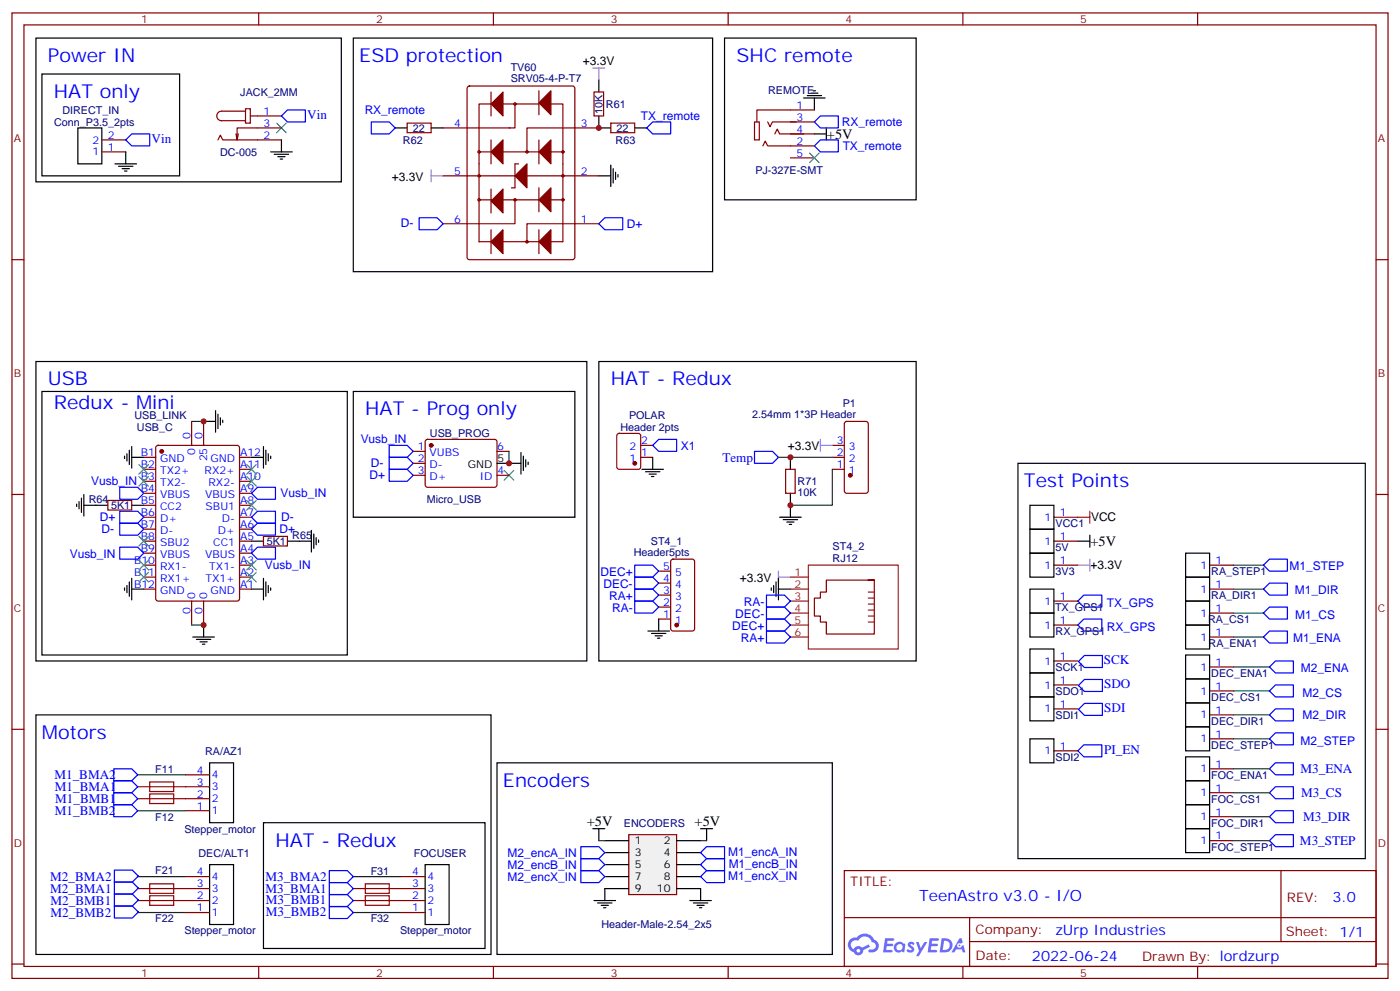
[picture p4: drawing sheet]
<svg xmlns="http://www.w3.org/2000/svg" width="412mm" height="292mm" viewBox="0 0 412 292" stroke-linecap="round" stroke-linejoin="round" font-family="sans-serif">
<g fill="none" stroke="#870000" stroke-width=".35">
<path d="M3.5 3.8h405.4v284.3h-405.4zM7.1 7.3h398.2v277.3h-398.2zM76.2 3.8v3.5M145.3 3.8v3.5M214.5 3.8v3.5M283.6 3.8v3.5M352.8 3.8v3.5M3.5 76.5h3.6M405.3 76.5h3.6M3.5 145.6h3.6M405.3 145.6h3.6M3.5 214.8h3.6"/>
<path d="M405.3 214.8h3.6M248.7 256.4h156.6v28.2h-156.6zM377.3 256.4v20.9M248.7 270.2h156.5M285.6 277.3h119.6M285.6 270.2v14.2M3.5 283.9h3.6M76.2 284.6v3.5M145.3 284.6v3.5M214.5 284.6v3.5M283.6 284.6v3.5M352.8 284.6v3.5"/>
<path d="M405.3 283.9h3.6"/>
</g>
<g fill="#5487ff">
<path d="M267.7 277.6a1.22 1.22 0 0 1 1.7 .2l-.4 .6a.47 .47 0 0 0-.3-.4 .47 .47 0 0 0-.5 .2l.1 .2a1.14 1.14 0 0 1 .8 1.8 1.14 1.14 0 0 1-1.9 0l-.2-.2 .5-.6 .7 .5a.29 .29 0 0 0 .3-.3 .29 .29 0 0 0-.2-.3 1.04 1.04 0 0 1-.6-1.7z"/>
<path d="M260.7 276.3h2.4l.3 .2-.2 .5-1.8 .1-.1 .8h1.5l.3 .4-.3 .4h-1.6l-.2 1.1h1.7l.2 .3-.2 .3-2.6 .1z"/>
<path d="M273.8 276.3h2.4l.3 .2-.1 .5-1.8 .1-.2 .8h1.6l.3 .4-.4 .4h-1.6l-.1 1.1h1.7l.2 .3-.2 .3-2.6 .1z"/>
<path d="M282.6 276.3h.7l.3 1.3-.6 .3a.69 .69 0 0 0-1 .3 .69 .69 0 0 0 .4 .9 .69 .69 0 0 0 .9-.6l.5-.2 .6 2.2h-.8l-.2-.9h-1.8l-.5 .9h-.8z"/>
<path d="M269.8 277.4h.8l.6 1.8 1.1-1.8h.9l-2.6 4.2h-.8l.9-1.5z"/>
<path d="M277.4 276.3l-.6 4.2h1.3a2.11 2.11 0 0 0 2.5-2.1 2.11 2.11 0 0 0-2.5-2.1zM278.1 277.1a1.39 1.39 0 0 1 1.7 1.4 1.39 1.39 0 0 1-1.8 1.3h-.3z"/>
<path d="M263.7 277.9a1.54 1.54 0 0 0-.1 2.2 1.54 1.54 0 0 0 2.2 .1l.6 .3 .3-2.3-.2-.3h-.4a1.49 1.49 0 0 0-2.4 0zM264 278.9a.94 .94 0 0 1 1.8 0 .94 .94 0 0 1-1.8 0z"/>
<path d="M250.4 276.7a2.18 2.18 0 0 0 1.1 3.7 1.44 1.44 0 0 0 1.6 .9 1.44 1.44 0 0 0 1.2-1.4l2-1.1-.5-.7-1.9 1a1.47 1.47 0 0 0-2.4 .4 1.39 1.39 0 0 1-.7-1.9 1.39 1.39 0 0 1 2-.5 2.12 2.12 0 0 1 2.2-1.3 2.12 2.12 0 0 1 1.9 1.7 1.14 1.14 0 0 1 1.1 1.4 1.14 1.14 0 0 1-1.7 .7 .43 .43 0 0 0-.5 .4 .43 .43 0 0 0 .4 .5 1.98 1.98 0 0 0 2.5-1.2 1.98 1.98 0 0 0-1.2-2.6 3.1 3.1 0 0 0-5.3-.6l-.9 .1zM252.3 280a.55 .55 0 0 1 1.1 0 .55 .55 0 0 1-1.1 0z"/>
<circle cx="282.6" cy="278.4" r=".26"/>
</g>
<path d="M81.5 36.3l2.8 2.8M84.3 36.3l-2.8 2.8" fill="none" stroke="#3c3" stroke-width=".35"/>
<g fill="none" stroke="#870000" stroke-width=".35">
<path d="M70.2 39.4l-.4 1.8M72.3 32h1.4v4.3h-1.4zM72.3 32.7h-7a1.41 1.41 0 0 0-1.4 1.4 1.41 1.41 0 0 0 1.4 1.5h7M73.7 34.1h9.2M82.9 37.7h-13.1v3.5l-.3-1.8M30 41.2h7M30 44.7h7M64.2 41.2l.7-1.4 .7 1.4h17.3M40.6 235.2h21.1M40.6 231.7h21.1M54.7 238.8h7M54.7 228.2h7"/>
<path d="M54.7 258.2h7M118.2 258.2h7M40.6 265.2h21.1M40.6 261.7h21.1M54.7 268.7h7M104.1 265.2h21.1M104.1 261.7h21.1M118.2 268.7h7"/>
</g>
<path d="M22.9 37.7h7.1v10.6h-7.1zM61.7 224.6h7.1v17.7h-7.1zM61.7 254.6h7.1v17.7h-7.1zM125.2 254.6h7.1v17.7h-7.1z" fill="none" stroke="#000" stroke-width=".35"/>
<path d="M44.1 233.8h7.1v2.8h-7.1zM44.1 230.3h7.1v2.8h-7.1zM44.1 263.8h7.1v2.8h-7.1zM44.1 260.3h7.1v2.8h-7.1zM107.6 263.8h7.1v2.8h-7.1zM107.6 260.3h7.1v2.8h-7.1z" fill="none" stroke="#a10000" stroke-width=".35"/>
<path d="M40.6 228.2h14.1M40.6 238.8h14.1M40.6 258.2h14.1M104.1 258.2h14.1M40.6 268.7h14.1M104.1 268.7h14.1" fill="none" stroke="#008700" stroke-width=".35"/>
<path d="M33.5 237h5.3l1.8 1.8-1.8 1.7h-5.3zM33.5 233.5h5.3l1.8 1.7-1.8 1.8h-5.3zM33.5 229.9h5.3l1.8 1.8-1.8 1.8h-5.3zM33.5 226.4h5.3l1.8 1.8-1.8 1.7h-5.3zM33.7 259.8h5.3l1.7 1.7-1.7 1.8h-5.3zM33.7 256.2h5.3l1.7 1.8-1.7 1.8h-5.3zM97 259.9h5.3l1.8 1.8-1.8 1.8h-5.3zM97 256.4h5.3l1.8 1.8-1.8 1.7h-5.3zM33.7 266.8h5.3l1.7 1.8-1.7 1.8h-5.3zM33.7 263.3h5.3l1.7 1.8-1.7 1.7h-5.3zM97 267h5.3l1.8 1.7-1.8 1.8h-5.3zM97 263.5h5.3l1.8 1.7-1.8 1.8h-5.3z" fill="none" stroke="#00f" stroke-width=".35"/>
<path d="M185.2 245.8h14.1v17.7h-14.1z" fill="#f0f0f0" stroke="#870000" stroke-width=".35"/>
<g fill="none" stroke="#000" stroke-width=".35">
<path d="M104.1 11.2h105.8v68.8h-105.8zM176.4 23.6v3.5M176.4 34.1v3.6M239.9 39.4h3.5M243.4 37.7v3.5M33.9 48.3h6.3M34.9 49h4.3M36 49.7h2.1M36.7 50.4h.7M37 44.7v3.6M79.7 44.7h6.4M80.8 45.4h4.2"/>
<path d="M81.8 46.1h2.2M82.5 46.8h.8M82.9 41.2v3.5M176.4 51.8h3.5M179.9 48.6v6.4M180.6 49.7v4.2M181.3 50.7v2.1M182 51.4v.7M146.4 136.5h7.1M153.5 133.3v6.3M154.2 134.3v4.3M154.9 135.4v2.1"/>
<path d="M155.6 136.1v.7M189.1 138.2h6.3M190.1 138.9h4.3M191.2 139.6h2.1M192.3 134.7v3.5M191.9 140.3h.7M174.6 244.1h3.6M176.4 244.1v3.5M178.2 247.6h7M178.2 254.6h7M178.2 258.2h7M178.2 251.1h7"/>
<path d="M199.3 247.6h7.1M199.3 254.6h7.1M199.3 258.2h7.1M199.3 251.1h7.1M206.4 244.1h3.5M208.1 244.1v3.5M175 265.2h6.3M176 265.9h4.3M177.1 266.6h2.1M177.8 267.3h.7M185.2 261.7h-7v3.5M199.3 261.7h7.1v3.5"/>
<path d="M203.2 265.2h6.3M204.3 265.9h4.2M205.3 266.6h2.1M206 267.3h.7"/>
</g>
<g fill="none" stroke="#00f" stroke-width=".35">
<path d="M82.9 34.1l1.8-1.7h5.3v3.5h-5.3zM37 41.2l1.8-1.8h5.3v3.6h-5.3zM123.5 64.1h5.3l1.7 1.8-1.7 1.8h-5.3zM178.2 64.1h5.2v3.6h-5.2l-1.8-1.8zM114.7 134.7h5.2l1.8 1.8-1.8 1.7h-5.2zM114.7 138.2h5.2l1.8 1.8-1.8 1.7h-5.2zM114.7 131.2h5.2l1.8 1.7-1.8 1.8h-5.2zM192.3 131.2l1.7-1.8h5.3v3.5h-5.3zM171.1 249.3h5.3l1.8 1.8-1.8 1.8h-5.3zM171.1 252.9h5.3l1.8 1.7-1.8 1.8h-5.3zM171.1 256.4h5.3l1.8 1.8-1.8 1.7h-5.3zM208.1 249.3h5.3v3.6h-5.3l-1.7-1.8z"/>
<path d="M208.1 252.9h5.3v3.5h-5.3l-1.7-1.8zM208.1 256.4h5.3v3.5h-5.3l-1.7-1.7z"/>
</g>
<path d="M149.9 132.9v3.6M176.4 247.6h1.8M206.4 247.6h1.7" fill="none" stroke="#008700" stroke-width=".35"/>
<path d="M148.5 138.6l2.8 2.8M151.3 138.6l-2.8 2.8" fill="none" stroke="#3c3" stroke-width=".35"/>
<path d="M175 27.1h2.8v7h-2.8zM121.7 132.9h3.5M121.7 136.5h3.5M121.7 140h3.5M125.5 129.6l.4-.2 20.1 .1 .4 .6-.1 13-.6 .4-20-.1-.5-.6v-12.7zM146.4 132.9h3.5M146.4 140h3.5M181.9 127.8l.5-.2h5.6l.7 .5v9.4l-.4 .7h-5.9l-.7-.4v-9.5zM188.7 134.7h3.6M188.7 131.2h3.6" fill="none" stroke="#870000" stroke-width=".35"/>
<g fill="#870000" stroke="#870000" stroke-width=".35">
<circle cx="127" cy="131.2" r=".53"/>
<circle cx="187" cy="136.5" r=".53"/>
</g>
<path d="M174.6 20h3.6M176.4 20v3.6M127 51.8h3.5M127 50v3.6" fill="none" stroke="#f0f" stroke-width=".35"/>
<path d="M137.8 25.5l.5-.2h30.3l.7 .5v50l-.4 .6-30.6 .1-.7-.5v-50z" fill="#fff" stroke="#870000" stroke-width=".35"/>
<g fill="none" stroke="#870000" stroke-width=".35">
<path d="M130.5 37.7h7.1M169.3 37.7h7.1M130.5 51.8h7.1M141.1 48.3v22.9h24.7v-22.9M141.1 58.8h24.7M144.6 55.7v7M151.7 58.8v7.1h-21.2M152.8 48.3h-1.1v7h-1.1M158.7 55.3v7.1M169.3 51.8h7.1M144.6 67.7v7M158.7 67.7v7"/>
<path d="M176.4 65.9h-21.2v5.3"/>
</g>
<g fill="#870000" stroke="#870000" stroke-width=".35">
<path d="M158.7 71.2l3.6-3.5v7z"/>
<path d="M148.2 67.7v7l-3.6-3.5z"/>
<path d="M151.7 51.8l3.5-3.5v7z"/>
<path d="M144.6 59.2l3.6-3.5v7z"/>
<path d="M158.7 58.8l3.6-3.5v7.1z"/>
</g>
<circle cx="149.9" cy="37.7" r=".18" fill="#870000"/>
<path d="M141.1 51.8h10.6M155.2 51.8h14.1" fill="none" stroke="#870000" stroke-width=".35"/>
<g fill="#870000">
<circle cx="154.9" cy="71.2" r=".18"/>
<circle cx="151.3" cy="58.8" r=".18"/>
</g>
<g fill="#870000" stroke="#870000" stroke-width=".35">
<path d="M158.7 44.7l3.6-3.5v7.1z"/>
<path d="M144.6 44.7l3.6-3.5v7.1z"/>
<path d="M144.6 30.6l3.6-3.5v7z"/>
<path d="M158.7 30.3l3.6-3.6v7.1z"/>
<circle cx="47.6" cy="132.9" r=".53"/>
<circle cx="199.3" cy="184.1" r=".53"/>
<circle cx="250.5" cy="140" r=".53"/>
</g>
<g fill="none" stroke="#870000" stroke-width=".35">
<path d="M119.9 36.3h7.1v2.8h-7.1zM144.6 30.6h-3.5v14.1M144.6 27.1v7M148.2 30.6h10.5M151.7 30.6v7.1h-14.1M158.7 26.7v7.1M162.3 30.6h3.5v14.1M169.3 37.7h-14.1v7M179.9 36.3h7.1v2.8h-7.1zM222.2 35.9h1.5v5.3h-1.5zM226.1 35.9l.7 1.4 .7-1.4h7.1M228.2 39.4l.8-1.4 .7 1.4h7"/>
<path d="M232.8 35.9h7.1M232.8 39.4h7.1M239.9 32.4h-16.9v3.5M137.6 51.8h3.5M144.6 44.7h-3.5v3.6M144.6 41.2v7.1M148.2 44.7h10.5M158.7 41.2v7.1M162.3 44.7h3.5v3.6M224.7 43l.7-1.4 .7 1.4h13.8M232.8 46.5h7.1M42.3 134.7h3.6"/>
<path d="M42.3 138.2h3.6M46.1 131.4l.5-.2h23.2l.7 .4 .1 44.7-.5 .7h-23.5l-.7-.4v-44.7zM56.4 124.1v7.1M60 124.1v7.1M70.6 134.7h3.5M70.6 138.2h3.5M231.4 138.2h2.8v7.1h-2.8zM245.2 134.7h3.5M245.2 138.2h3.5M245.2 131.2h3.5M248.9 124.3l.5-.2h5.7l.6 .4 .1 20.1-.5 .6-5.9 .1-.6-.5-.1-20zM31.7 147.4h7.1v2.8h-7.1z"/>
<path d="M42.3 141.7h3.6M42.3 145.3h3.6M42.3 148.8h3.6M42.3 152.3h3.6M42.3 155.9h3.6M42.3 159.4h3.6M70.6 141.7h3.5M70.6 145.3h3.5M70.6 148.8h3.5M70.6 152.3h3.5M70.6 155.9h3.5M70.6 159.4h3.5"/>
<path d="M77.6 158h7.1v2.8h-7.1zM310.4 152.3h7.1M310.4 159.4h7.1M42.3 162.9h3.6M42.3 166.4h3.6M42.3 170h3.6M42.3 173.5h3.6M56.4 177v7.1M60 177v7.1M70.6 162.9h3.5M70.6 166.4h3.5M70.6 170h3.5"/>
<path d="M70.6 173.5h3.5M194 178.8h3.6M194 175.3h3.6M194 171.7h3.6M194 168.2h3.6M197.8 164.9l.5-.2h5.6l.7 .4v20l-.5 .7h-5.8l-.7-.4v-20zM255.8 170.9h1.7h-14.1v3.5h-1.7v1.7h-1.8v5.3h1.8v1.8h1.7v3.5h14.1v-15.8M310.4 166.4h7.1M310.4 177h7.1M356.3 166.4h7.1M356.3 173.5h7.1M194 182.3h3.6"/>
<path d="M310.4 184.1h7.1M310.4 194.7h7.1M356.3 187.6h7.1M356.3 180.6h7.1M356.3 196.4h7.1M310.4 208.8h7.1M310.4 201.7h7.1M356.3 217.6h7.1M356.3 210.5h7.1M356.3 203.5h7.1M310.4 221.1h7.1M356.3 226.4h7.1"/>
<path d="M356.3 233.5h7.1M356.3 240.5h7.1M356.3 247.6h7.1"/>
<circle cx="151.7" cy="30.6" r=".35"/>
<circle cx="141.1" cy="58.8" r=".35"/>
<circle cx="141.1" cy="44.7" r=".35"/>
<circle cx="141.1" cy="51.8" r=".35"/>
<circle cx="151.7" cy="58.8" r=".35"/>
<circle cx="155.2" cy="44.7" r=".35"/>
<circle cx="165.8" cy="51.8" r=".35"/>
<circle cx="165.8" cy="44.7" r=".35"/>
<circle cx="165.8" cy="58.8" r=".35"/>
<circle cx="155.2" cy="71.2" r=".35"/>
</g>
<g fill="none" stroke="#00f" stroke-width=".35">
<path d="M109.4 35.9h5.3l1.7 1.8-1.7 1.7h-5.3zM192.3 35.9h5.3v3.5h-5.3l-1.8-1.7zM239.9 35.9l1.8-1.8h5.2v3.6h-5.2zM239.9 43l1.8-1.8h5.2v3.5h-5.2zM222.2 132.9h5.3l1.8 1.8-1.8 1.8h-5.3zM35.3 154.1h5.3l1.7 1.8-1.7 1.7h-5.3zM35.3 150.6h5.3l1.7 1.7-1.7 1.8h-5.3zM35.3 143.5h5.3l1.7 1.8-1.7 1.7h-5.3zM74.1 145.3l1.7-1.8h5.3v3.5h-5.3zM74.1 152.3l1.7-1.7h5.3v3.5h-5.3zM75.8 154.1h5.3v3.5h-5.3l-1.7-1.7zM35.3 161.1h5.3l1.7 1.8-1.7 1.8h-5.3z"/>
<path d="M74.1 162.9l1.7-1.8h5.3v3.6h-5.3zM187 177h5.3l1.7 1.8-1.7 1.8h-5.3zM187 173.5h5.3l1.7 1.8-1.7 1.7h-5.3zM187 170h5.3l1.7 1.7-1.7 1.8h-5.3zM187 166.4h5.3l1.7 1.8-1.7 1.8h-5.3zM225.8 175.3h5.3l1.7 1.7-1.7 1.8h-5.3zM225.8 178.8h5.3l1.7 1.8-1.7 1.7h-5.3zM319.3 175.3h5.3v3.5h-5.3l-1.8-1.8zM372.2 173.5l1.7-1.8h5.3v3.6h-5.3zM373.9 164.7h5.3v3.5h-5.3l-1.7-1.8zM225.8 185.8h5.3l1.7 1.8-1.7 1.8h-5.3zM225.8 182.3h5.3l1.7 1.8-1.7 1.7h-5.3z"/>
<path d="M319.3 182.3h5.3v3.5h-5.3l-1.8-1.7zM319.4 193.1h5.3v3.5h-5.3l-1.7-1.8zM372.2 180.6l1.7-1.8h5.3v3.5h-5.3zM372.2 187.6l1.7-1.8h5.3v3.6h-5.3zM373.9 196.4l1.8-1.7h5.3v3.5h-5.3zM317.7 208.9l1.7-1.7h5.3v3.5h-5.3zM317.7 201.9l1.7-1.8h5.3v3.5h-5.3zM373.9 203.5l1.8-1.8h5.3v3.5h-5.3zM373.9 210.5l1.8-1.7h5.3v3.5h-5.3zM373.9 217.6l1.8-1.8h5.3v3.6h-5.3zM317.5 221.1l1.8-1.7h5.3v3.5h-5.3zM373.9 226.4l1.8-1.8h5.3v3.6h-5.3z"/>
<path d="M373.9 233.5l1.8-1.8h5.3v3.5h-5.3zM373.9 240.5l1.8-1.7h5.3v3.5h-5.3zM373.9 247.6l1.8-1.8h5.3v3.5h-5.3z"/>
</g>
<g fill="none" stroke="#000" stroke-width=".35">
<path d="M10.6 11.2h89.9v42.4h-89.9zM213.4 11.2h56.5v47.6h-56.5zM12.3 21.8h40.6v30h-40.6zM116.4 37.7h3.5M127 37.7h3.5M176.4 37.7h3.5M187 37.7h3.5M236.7 28.9h6.4M237.8 28.2h4.2M238.8 27.4h2.1M239.5 26.7h.7M239.9 28.9v3.5"/>
<path d="M10.6 106.5h162.3v88.2h-162.3zM12.3 115.3h90v77.6h-90zM104.1 115.3h65.2v37h-65.2zM176.4 106.5h93.5v88.2h-93.5zM36.7 134.3v.7M37.4 133.6v2.1M38.1 132.6v4.2M38.8 134.7h3.5M38.8 131.5v6.4M60 124.1h3.5M63.5 120.9v6.4M64.2 122v4.2"/>
<path d="M64.9 123v2.2M65.6 123.8v.7M74.1 134.7h3.5M77.6 131.5v6.4M78.3 132.6v4.2M79 133.6v2.1M79.7 134.3v.7M232.8 134.7v3.5M299.9 136.5h102.3v116.4h-102.3zM22.6 148.4v.8M23.3 147.7v2.2M24 146.7v4.2"/>
<path d="M24.7 148.8h7M24.7 145.6v6.4M38.8 148.8h3.5M74.1 159.4h3.5M84.7 159.4h7M91.7 156.2v6.4M92.4 157.3v4.2M93.1 158.3v2.1M93.8 159v.7M229.7 152.3h6.3M230.7 153h4.2M231.8 153.7h2.1"/>
<path d="M232.5 154.4h.7M232.8 145.3v7M303.4 148.8h7v7.1h-7zM303.4 155.9h7v7h-7zM317.5 159.4h3.5M321 157.6v3.5M36.7 173.1v.7M37.4 172.4v2.2M38.1 171.4v4.2M38.8 170.3v6.4M38.8 173.5h3.5M74.1 173.5h3.5"/>
<path d="M77.6 170.3v6.4M78.3 171.4v4.2M79 172.4v2.2M79.7 173.1v.7M227.2 173.1v.7M227.9 172.4v2.2M228.6 171.4v4.2M229.3 173.5h3.5M229.3 170.3v6.4M303.4 162.9h7v7.1h-7zM303.4 173.5h7v7.1h-7zM349.2 177h7.1v7.1h-7.1z"/>
<path d="M349.2 170h7.1v7h-7.1zM349.2 162.9h7.1v7.1h-7.1zM56.8 187.6h6.3M57.9 188.3h4.2M58.9 189h2.1M59.6 189.7h.7M60 184.1v3.5M190.9 185.8h6.3M191.9 186.5h4.2M193 187.3h2.1M193.7 188h.7M194 182.3v3.5"/>
<path d="M303.4 180.6h7v7h-7zM303.4 198.2h7v7h-7zM303.4 191.1h7v7.1h-7zM349.2 184.1h7.1v7h-7.1zM349.2 200h7.1v7h-7.1zM349.2 192.9h7.1v7.1h-7.1zM10.6 210.5h134v70.6h-134zM303.4 205.2h7v7.1h-7zM303.4 217.6h7v7h-7zM349.2 214.1h7.1v7h-7.1zM349.2 207h7.1v7.1h-7.1zM146.4 224.6h98.8v56.5h-98.8z"/>
<path d="M349.2 222.9h7.1v7h-7.1zM349.2 229.9h7.1v7.1h-7.1zM349.2 237h7.1v7.1h-7.1zM77.6 242.3h65.3v37h-65.3zM349.2 244.1h7.1v7h-7.1z"/>
</g>
<g fill="none" stroke="#3c3" stroke-width=".35">
<path d="M238.5 45.1l2.8 2.8M241.3 45.1l-2.8 2.8M40.9 136.8l2.8 2.8M43.7 136.8l-2.8 2.8M72.7 136.8l2.8 2.8M75.5 136.8l-2.8 2.8M40.9 158l2.8 2.8M40.9 140.3l2.8 2.9M43.7 158l-2.8 2.8M43.7 140.3l-2.8 2.9M72.7 140.3l2.8 2.9M72.7 147.4l2.8 2.8"/>
<path d="M75.5 140.3l-2.8 2.9M75.5 147.4l-2.8 2.8M40.9 168.6l2.8 2.8M40.9 165l2.8 2.9M43.7 168.6l-2.8 2.8M43.7 165l-2.8 2.9M72.7 165l2.8 2.9M72.7 168.6l2.8 2.8M75.5 165l-2.8 2.9M75.5 168.6l-2.8 2.8"/>
</g>
<g fill="none" stroke="#008700" stroke-width=".35">
<path d="M56.4 124.1h3.6M229.3 134.7h15.9M245.2 138.2v10.6h-12.4M363.4 173.5h8.8M363.4 166.4h8.8M56.4 184.1h3.6M363.4 196.4h10.5M363.4 187.6h8.8M363.4 180.6h8.8M363.4 217.6h10.5M363.4 210.5h10.5M363.4 203.5h10.5"/>
<path d="M363.4 226.4h10.5M363.4 233.5h10.5M363.4 240.5h10.5M363.4 247.6h10.5"/>
</g>
<path d="M241.7 131.2h3.5M241.7 129.4v3.5M229.3 170h3.5M229.3 168.2v3.5M317.5 166.4h3.5M321 164.7v3.5" fill="none" stroke="#f0f" stroke-width=".35"/>
<path d="M317.5 152.3h3.5M321 150.6v3.5" fill="none" stroke="#f00" stroke-width=".35"/>
<g fill="none" stroke="#8c2424" stroke-width=".35">
<path d="M232.8 170h5.3M232.8 173.5h5.3M232.8 177h5.3M238.1 166.4h26.5v24.7h-26.5zM255.8 176.1h1.7M255.8 177.9h1.7M255.8 179.7h1.7M255.8 174.4h1.7M232.8 180.6h5.3M232.8 184.1h5.3M232.8 187.6h5.3M255.8 181.4h1.7"/>
<path d="M255.8 183.2h1.7"/>
</g>
<g fill="#c00">
<circle cx="149.9" cy="136.5" r=".88"/>
<circle cx="60" cy="184.1" r=".88"/>
<circle cx="60" cy="124.1" r=".88"/>
<circle cx="232.8" cy="134.7" r=".88"/>
<circle cx="232.8" cy="148.8" r=".88"/>
<circle cx="176.4" cy="37.7" r=".88"/>
</g>
<g font-size="5.6" fill="#00f">
<text x="14.1" y="18.3">Power IN</text>
<text x="105.8" y="18.3">ESD protection</text>
<text x="217" y="18.3">SHC remote</text>
<text x="15.9" y="28.9">HAT only</text>
<text x="14.1" y="113.5">USB</text>
<text x="179.9" y="113.5">HAT - Redux</text>
<text x="15.9" y="120.6">Redux - Mini</text>
<text x="107.6" y="122.3">HAT - Prog only</text>
<text x="301.6" y="143.5">Test Points</text>
<text x="12.3" y="217.6">Motors</text>
<text x="148.2" y="231.7">Encoders</text>
<text x="81.1" y="249.3">HAT - Redux</text>
</g>
<text font-size="4.6" fill="#00f" x="270.8" y="265.4">TeenAstro v3.0 - I/O</text>
<g font-size="4.2">
<text x="243.6" y="40.9">+5V</text>
<text x="321.2" y="160.8">+5V</text>
<text x="172.9" y="243.3">+5V</text>
<text x="204.6" y="243.3">+5V</text>
</g>
<g font-size="4.2" fill="#00f">
<text x="392.5" y="265.7">3.0</text>
<text x="310.9" y="275.2">zUrp Industries</text>
<text x="304" y="283">2022-06-24</text>
</g>
<g font-size="3.9" fill="#00f">
<text x="90.5" y="35">Vin</text>
<text x="44.6" y="42">Vin</text>
<text x="212.8" y="135.9">Temp</text>
<text x="325.2" y="195.6">SCK</text>
<text x="325.2" y="202.7">SDO</text>
<text x="325.3" y="209.8">SDI</text>
<text x="325.2" y="222">PI_EN</text>
<text x="383.1" y="227.7">M3_ENA</text>
<text x="16" y="229.5">M1_BMA2</text>
<text x="16.2" y="233">M1_BMA1</text>
<text x="16.3" y="236.5">M1_BMB1</text>
<text x="383.3" y="234.7">M3_CS</text>
<text x="16.1" y="240">M1_BMB2</text>
<text x="383.9" y="241.8">M3_DIR</text>
<text x="382.9" y="248.8">M3_STEP</text>
<text x="14.8" y="262.9">M2_BMA1</text>
<text x="14.8" y="259.4">M2_BMA2</text>
<text x="78.2" y="262.9">M3_BMA1</text>
<text x="78.2" y="259.3">M3_BMA2</text>
<text x="14.9" y="270">M2_BMB2</text>
<text x="14.9" y="266.4">M2_BMB1</text>
<text x="78.3" y="269.9">M3_BMB2</text>
<text x="78.3" y="266.4">M3_BMB1</text>
</g>
<g font-size="3.9" fill="#800">
<text x="250.5" y="261">TITLE:</text>
<text x="379.1" y="265.7">REV:</text>
<text x="287.4" y="275.2">Company:</text>
<text x="378.7" y="275.8">Sheet: 1/1</text>
<text x="287.4" y="282.9">Date:</text>
<text x="336.4" y="282.9">Drawn By: lordzurp</text>
</g>
<g font-size="3.5">
<text x="171.7" y="19.1">+3.3V</text>
<text x="115.5" y="53.3">+3.3V</text>
<text x="232" y="132.4">+3.3V</text>
<text x="321.4" y="153.6">VCC</text>
<text x="321.2" y="167.7">+3.3V</text>
<text x="217.9" y="171.4">+3.3V</text>
</g>
<g font-size="3.5" fill="#00f">
<text x="107.4" y="33.7">RX_remote</text>
<text x="188.8" y="35.4">TX_remote</text>
<text x="248" y="37.2">RX_remote</text>
<text x="248.2" y="44.3">TX_remote</text>
<text x="118.1" y="67">D-</text>
<text x="184.7" y="67.3">D+</text>
<text x="106.2" y="130.6">Vusb_IN</text>
<text x="109.3" y="137.6">D-</text>
<text x="200.5" y="132.4">X1</text>
<text x="26.9" y="142.9">Vusb_IN</text>
<text x="108.8" y="141.1">D+</text>
<text x="82.6" y="146.4">Vusb_IN</text>
<text x="29.4" y="153.6">D+</text>
<text x="82.8" y="153.5">D-</text>
<text x="29.9" y="157.1">D-</text>
<text x="82.4" y="157">D+</text>
<text x="20.5" y="164.2">Vusb_IN</text>
<text x="78" y="167.6">Vusb_IN</text>
<text x="379.8" y="167.9">M1_STEP</text>
<text x="176.9" y="169.6">DEC+</text>
<text x="177.7" y="173.1">DEC-</text>
<text x="179.4" y="176.6">RA+</text>
<text x="219.1" y="178.4">RA-</text>
<text x="326" y="178.8">TX_GPS</text>
<text x="381.4" y="174.9">M1_DIR</text>
<text x="180.3" y="180.1">RA-</text>
<text x="215.7" y="185.4">DEC+</text>
<text x="216.5" y="181.9">DEC-</text>
<text x="326" y="185.8">RX_GPS</text>
<text x="381.5" y="182.3">M1_CS</text>
<text x="218.2" y="189">RA+</text>
<text x="380.9" y="189">M1_ENA</text>
<text x="383.2" y="197.8">M2_ENA</text>
<text x="383.6" y="205.3">M2_CS</text>
<text x="383.7" y="211.9">M2_DIR</text>
<text x="383.1" y="219.5">M2_STEP</text>
<text x="149.5" y="252.4">M2_encA_IN</text>
<text x="149.5" y="255.9">M2_encB_IN</text>
<text x="214.5" y="252.1">M1_encA_IN</text>
<text x="214.6" y="255.7">M1_encB_IN</text>
<text x="149.5" y="259.4">M2_encX_IN</text>
<text x="214.5" y="259.2">M1_encX_IN</text>
</g>
<g font-size="3.2" fill="#800">
<text x="41.6" y="6.8">1</text>
<text x="110.8" y="6.8">2</text>
<text x="179.9" y="6.8">3</text>
<text x="249.1" y="6.8">4</text>
<text x="318.2" y="6.8">5</text>
<text x="4.1" y="41.9">A</text>
<text x="405.9" y="41.9">A</text>
<text x="4.1" y="111.1">B</text>
<text x="405.9" y="111.1">B</text>
<text x="4.1" y="180.2">C</text>
<text x="405.9" y="180.2">C</text>
<text x="4.1" y="249.3">D</text>
<text x="405.9" y="249.3">D</text>
<text x="41.6" y="287.6">1</text>
<text x="110.8" y="287.6">2</text>
<text x="179.9" y="287.6">3</text>
<text x="249.1" y="287.6">4</text>
<text x="318.2" y="287.6">5</text>
</g>
<g font-size="3.2" fill="#000080">
<text x="150.4" y="21">TV60</text>
<text x="70.8" y="28.2">JACK_2MM</text>
<text x="150.4" y="24.3">SRV05-4-P-T7</text>
<text x="226.3" y="27.7">REMOTE</text>
<text x="18.4" y="33.4">DIRECT_IN</text>
<text x="177.5" y="33.6" transform="rotate(-90 177.5 33.6)">10K</text>
<text x="178.5" y="31.8">R61</text>
<text x="16" y="37.1">Conn_P3.5_2pts</text>
<text x="121.6" y="38.8">22</text>
<text x="181.6" y="38.9">22</text>
<text x="64.8" y="45.9">DC-005</text>
<text x="118.7" y="42.4">R62</text>
<text x="181.3" y="42.4">R63</text>
<text x="222.5" y="51.1">PJ-327E-SMT</text>
<text x="248.2" y="119.8">P1</text>
<text x="39.6" y="123.4">USB_LINK</text>
<text x="185.3" y="123.4">POLAR</text>
<text x="221.6" y="123">2.54mm 1*3P Header</text>
<text x="40.3" y="126.9">USB_C</text>
<text x="126.7" y="128.8">USB_PROG</text>
<text x="182.8" y="127">Header 2pts</text>
<text x="235" y="142.9">R71</text>
<text x="26.1" y="148.2">R64</text>
<text x="32.7" y="149.9">5K1</text>
<text x="125.7" y="148.1">Micro_USB</text>
<text x="234.9" y="146.1">10K</text>
<text x="311" y="155.2">VCC1</text>
<text x="78.6" y="160.5">5K1</text>
<text x="86.1" y="158.7">R65</text>
<text x="191.7" y="160.4">ST4_1</text>
<text x="245.3" y="162">ST4_2</text>
<text x="186.7" y="163.6">Header5pts</text>
<text x="245.3" y="165.4">RJ12</text>
<text x="311" y="162.3">5V</text>
<text x="311" y="169.3">3V3</text>
<text x="356.8" y="169.3">RA_STEP1</text>
<text x="310.8" y="179.9">TX_GPS1</text>
<text x="356.8" y="176.4">RA_DIR1</text>
<text x="355.9" y="183.5">RA_CS1</text>
<text x="311" y="187">RX_GPS1</text>
<text x="356" y="190.5">RA_ENA1</text>
<text x="311" y="197.6">SCK1</text>
<text x="356.8" y="199.3">DEC_ENA1</text>
<text x="311" y="204.6">SDO1</text>
<text x="356.8" y="206.4">DEC_CS1</text>
<text x="311" y="211.7">SDI1</text>
<text x="356.8" y="213.4">DEC_DIR1</text>
<text x="356.8" y="220.5">DEC_STEP1</text>
<text x="45.7" y="227.6">F11</text>
<text x="60.4" y="222.3">RA/AZ1</text>
<text x="311" y="224">SDI2</text>
<text x="356.8" y="229.3">FOC_ENA1</text>
<text x="356.8" y="236.4">FOC_CS1</text>
<text x="45.7" y="241.7">F12</text>
<text x="54.3" y="245.2">Stepper_motor</text>
<text x="183.8" y="243.4">ENCODERS</text>
<text x="356.8" y="243.4">FOC_DIR1</text>
<text x="356.8" y="250.5">FOC_STEP1</text>
<text x="45.7" y="257.5">F21</text>
<text x="58.4" y="252.2">DEC/ALT1</text>
<text x="109.2" y="257.5">F31</text>
<text x="121.9" y="252.2">FOCUSER</text>
<text x="45.7" y="271.6">F22</text>
<text x="54.3" y="275.2">Stepper_motor</text>
<text x="109.2" y="271.7">F32</text>
<text x="117.8" y="275.2">Stepper_motor</text>
<text x="177.2" y="273.4">Header-Male-2.54_2x5</text>
</g>
<g font-size="3.2" fill="#00f">
<text x="77.6" y="33.8">1</text>
<text x="234.6" y="32">1</text>
<text x="234.6" y="35.6">3</text>
<text x="31.7" y="40.9">2</text>
<text x="77.6" y="40.9">2</text>
<text x="77.6" y="37.3">3</text>
<text x="133.8" y="37.3">4</text>
<text x="171.1" y="37.3">3</text>
<text x="234.6" y="39.1">4</text>
<text x="27.3" y="45.8">1</text>
<text x="27.3" y="42.3">2</text>
<text x="31.7" y="44.4">1</text>
<text x="234.6" y="46.1">5</text>
<text x="234.6" y="42.6">2</text>
<text x="133.8" y="51.4">5</text>
<text x="171.1" y="51.4">2</text>
<text x="133.8" y="65.5">6</text>
<text x="171.1" y="65.5">1</text>
<text x="56.1" y="129.4" transform="rotate(-90 56.1 129.4)">0</text>
<text x="59.6" y="129.4" transform="rotate(-90 59.6 129.4)">0</text>
<text x="188.9" y="130.8">2</text>
<text x="246.5" y="130.8">3</text>
<text x="41.5" y="134.3">B1</text>
<text x="41.5" y="137.9">B2</text>
<text x="47.2" y="136.1">GND</text>
<text x="57.5" y="133.9" transform="rotate(-90 57.5 133.9)">0</text>
<text x="61" y="135.9" transform="rotate(-90 61 135.9)">25</text>
<text x="62" y="136.1">GND</text>
<text x="70.7" y="137.9">A11</text>
<text x="70.7" y="134.3">A12</text>
<text x="123" y="132.6">1</text>
<text x="123" y="136.1">2</text>
<text x="126.5" y="134.3">VUBS</text>
<text x="126.5" y="137.9">D-</text>
<text x="146.4" y="132.6">6</text>
<text x="185.4" y="136.1">1</text>
<text x="185.4" y="132.6">2</text>
<text x="188.9" y="134.3">1</text>
<text x="246.5" y="137.9">1</text>
<text x="246.5" y="134.3">2</text>
<text x="250" y="136.1">2</text>
<text x="250" y="132.6">3</text>
<text x="41.5" y="141.4">B3</text>
<text x="47.2" y="139.6">TX2+</text>
<text x="47.2" y="143.2">TX2-</text>
<text x="60.3" y="139.6">RX2+</text>
<text x="61.4" y="143.2">RX2-</text>
<text x="70.7" y="141.4">A10</text>
<text x="123" y="139.6">3</text>
<text x="126.5" y="141.4">D+</text>
<text x="141.3" y="141.4">ID</text>
<text x="146.6" y="139.6">4</text>
<text x="250" y="139.6">1</text>
<text x="41.5" y="144.9">B4</text>
<text x="41.5" y="148.4">B5</text>
<text x="47.2" y="146.7">VBUS</text>
<text x="60.4" y="146.7">VBUS</text>
<text x="70.7" y="148.4">A8</text>
<text x="70.7" y="144.9">A9</text>
<text x="41.5" y="152">B6</text>
<text x="41.5" y="155.5">B7</text>
<text x="47.2" y="150.2">CC2</text>
<text x="47.2" y="153.7">D+</text>
<text x="60.6" y="150.2">SBU1</text>
<text x="65.4" y="153.7">D-</text>
<text x="70.7" y="155.5">A6</text>
<text x="70.7" y="152">A7</text>
<text x="307.7" y="153.4">1</text>
<text x="312.2" y="152">1</text>
<text x="41.5" y="159">B8</text>
<text x="47.2" y="157.3">D-</text>
<text x="47.2" y="160.8">SBU2</text>
<text x="62.8" y="160.8">CC1</text>
<text x="64.2" y="157.3">D+</text>
<text x="70.7" y="159">A5</text>
<text x="307.7" y="160.4">1</text>
<text x="312.2" y="159">1</text>
<text x="39.5" y="166.1">B10</text>
<text x="41.5" y="162.6">B9</text>
<text x="47.2" y="164.3">VBUS</text>
<text x="47.2" y="167.9">RX1-</text>
<text x="60.4" y="164.3">VBUS</text>
<text x="61.7" y="167.9">TX1-</text>
<text x="70.7" y="166.1">A3</text>
<text x="70.7" y="162.6">A4</text>
<text x="195.4" y="167.9">5</text>
<text x="307.7" y="167.5">1</text>
<text x="312.2" y="166.1">1</text>
<text x="353.6" y="167.5">1</text>
<text x="358.1" y="166.1">1</text>
<text x="39.5" y="169.6">B11</text>
<text x="39.5" y="173.1">B12</text>
<text x="47.2" y="171.4">RX1+</text>
<text x="60.5" y="171.4">TX1+</text>
<text x="70.7" y="173.1">A1</text>
<text x="70.7" y="169.6">A2</text>
<text x="195.4" y="171.4">4</text>
<text x="198.9" y="173.1">4</text>
<text x="198.9" y="169.6">5</text>
<text x="358.1" y="173.1">1</text>
<text x="47.2" y="174.9">GND</text>
<text x="57.5" y="176.3" transform="rotate(-90 57.5 176.3)">0</text>
<text x="61" y="176.3" transform="rotate(-90 61 176.3)">0</text>
<text x="62" y="174.9">GND</text>
<text x="195.4" y="178.4">2</text>
<text x="195.4" y="174.9">3</text>
<text x="198.9" y="176.7">3</text>
<text x="307.7" y="178.1">1</text>
<text x="312.2" y="176.7">1</text>
<text x="353.6" y="174.6">1</text>
<text x="56.1" y="180.8" transform="rotate(-90 56.1 180.8)">0</text>
<text x="59.6" y="180.8" transform="rotate(-90 59.6 180.8)">0</text>
<text x="195.4" y="182">1</text>
<text x="198.9" y="183.7">1</text>
<text x="198.9" y="180.2">2</text>
<text x="307.7" y="185.1">1</text>
<text x="312.2" y="183.7">1</text>
<text x="353.6" y="181.6">1</text>
<text x="358.1" y="180.2">1</text>
<text x="353.6" y="188.7">1</text>
<text x="358.1" y="187.3">1</text>
<text x="307.7" y="195.7">1</text>
<text x="312.2" y="194.3">1</text>
<text x="353.6" y="197.5">1</text>
<text x="358.1" y="196.1">1</text>
<text x="307.7" y="202.8">1</text>
<text x="312.2" y="201.4">1</text>
<text x="358.1" y="203.1">1</text>
<text x="307.7" y="209.8">1</text>
<text x="312.2" y="208.4">1</text>
<text x="353.6" y="204.5">1</text>
<text x="353.6" y="211.6">1</text>
<text x="358.1" y="210.2">1</text>
<text x="312.2" y="220.8">1</text>
<text x="353.6" y="218.7">1</text>
<text x="358.1" y="217.2">1</text>
<text x="58" y="227.8">4</text>
<text x="307.7" y="222.2">1</text>
<text x="353.6" y="227.5">1</text>
<text x="358.1" y="226.1">1</text>
<text x="58" y="231.4">3</text>
<text x="62.4" y="232.8">3</text>
<text x="62.4" y="229.2">4</text>
<text x="358.1" y="233.1">1</text>
<text x="58" y="238.4">1</text>
<text x="58" y="234.9">2</text>
<text x="62.4" y="239.8">1</text>
<text x="62.4" y="236.3">2</text>
<text x="353.6" y="234.5">1</text>
<text x="353.6" y="241.6">1</text>
<text x="358.1" y="240.2">1</text>
<text x="353.6" y="248.6">1</text>
<text x="358.1" y="247.2">1</text>
<text x="58" y="257.8">4</text>
<text x="121.5" y="257.8">4</text>
<text x="58" y="261.3">3</text>
<text x="62.4" y="262.7">3</text>
<text x="62.4" y="259.2">4</text>
<text x="121.5" y="261.3">3</text>
<text x="125.9" y="262.7">3</text>
<text x="125.9" y="259.2">4</text>
<text x="58" y="268.4">1</text>
<text x="58" y="264.9">2</text>
<text x="62.4" y="269.8">1</text>
<text x="62.4" y="266.3">2</text>
<text x="121.5" y="268.4">1</text>
<text x="121.5" y="264.9">2</text>
<text x="125.9" y="269.8">1</text>
<text x="125.9" y="266.3">2</text>
</g>
<g font-size="3.2">
<text x="137.8" y="137.9">GND</text>
<text x="146.6" y="136.1">5</text>
<text x="187" y="248.6">1</text>
<text x="195.5" y="248.6">2</text>
<text x="187" y="252.2">3</text>
<text x="187" y="255.7">5</text>
<text x="195.5" y="255.7">6</text>
<text x="195.5" y="252.2">4</text>
<text x="187" y="259.2">7</text>
<text x="187" y="262.7">9</text>
<text x="193.5" y="262.7">10</text>
<text x="195.5" y="259.2">8</text>
</g>
<g font-size="3.2" fill="#8d2323">
<text x="234" y="169.6">1</text>
<text x="234" y="173.1">2</text>
<text x="234" y="176.7">3</text>
<text x="234" y="180.2">4</text>
<text x="234" y="183.7">5</text>
<text x="234" y="187.3">6</text>
</g>
</svg>
